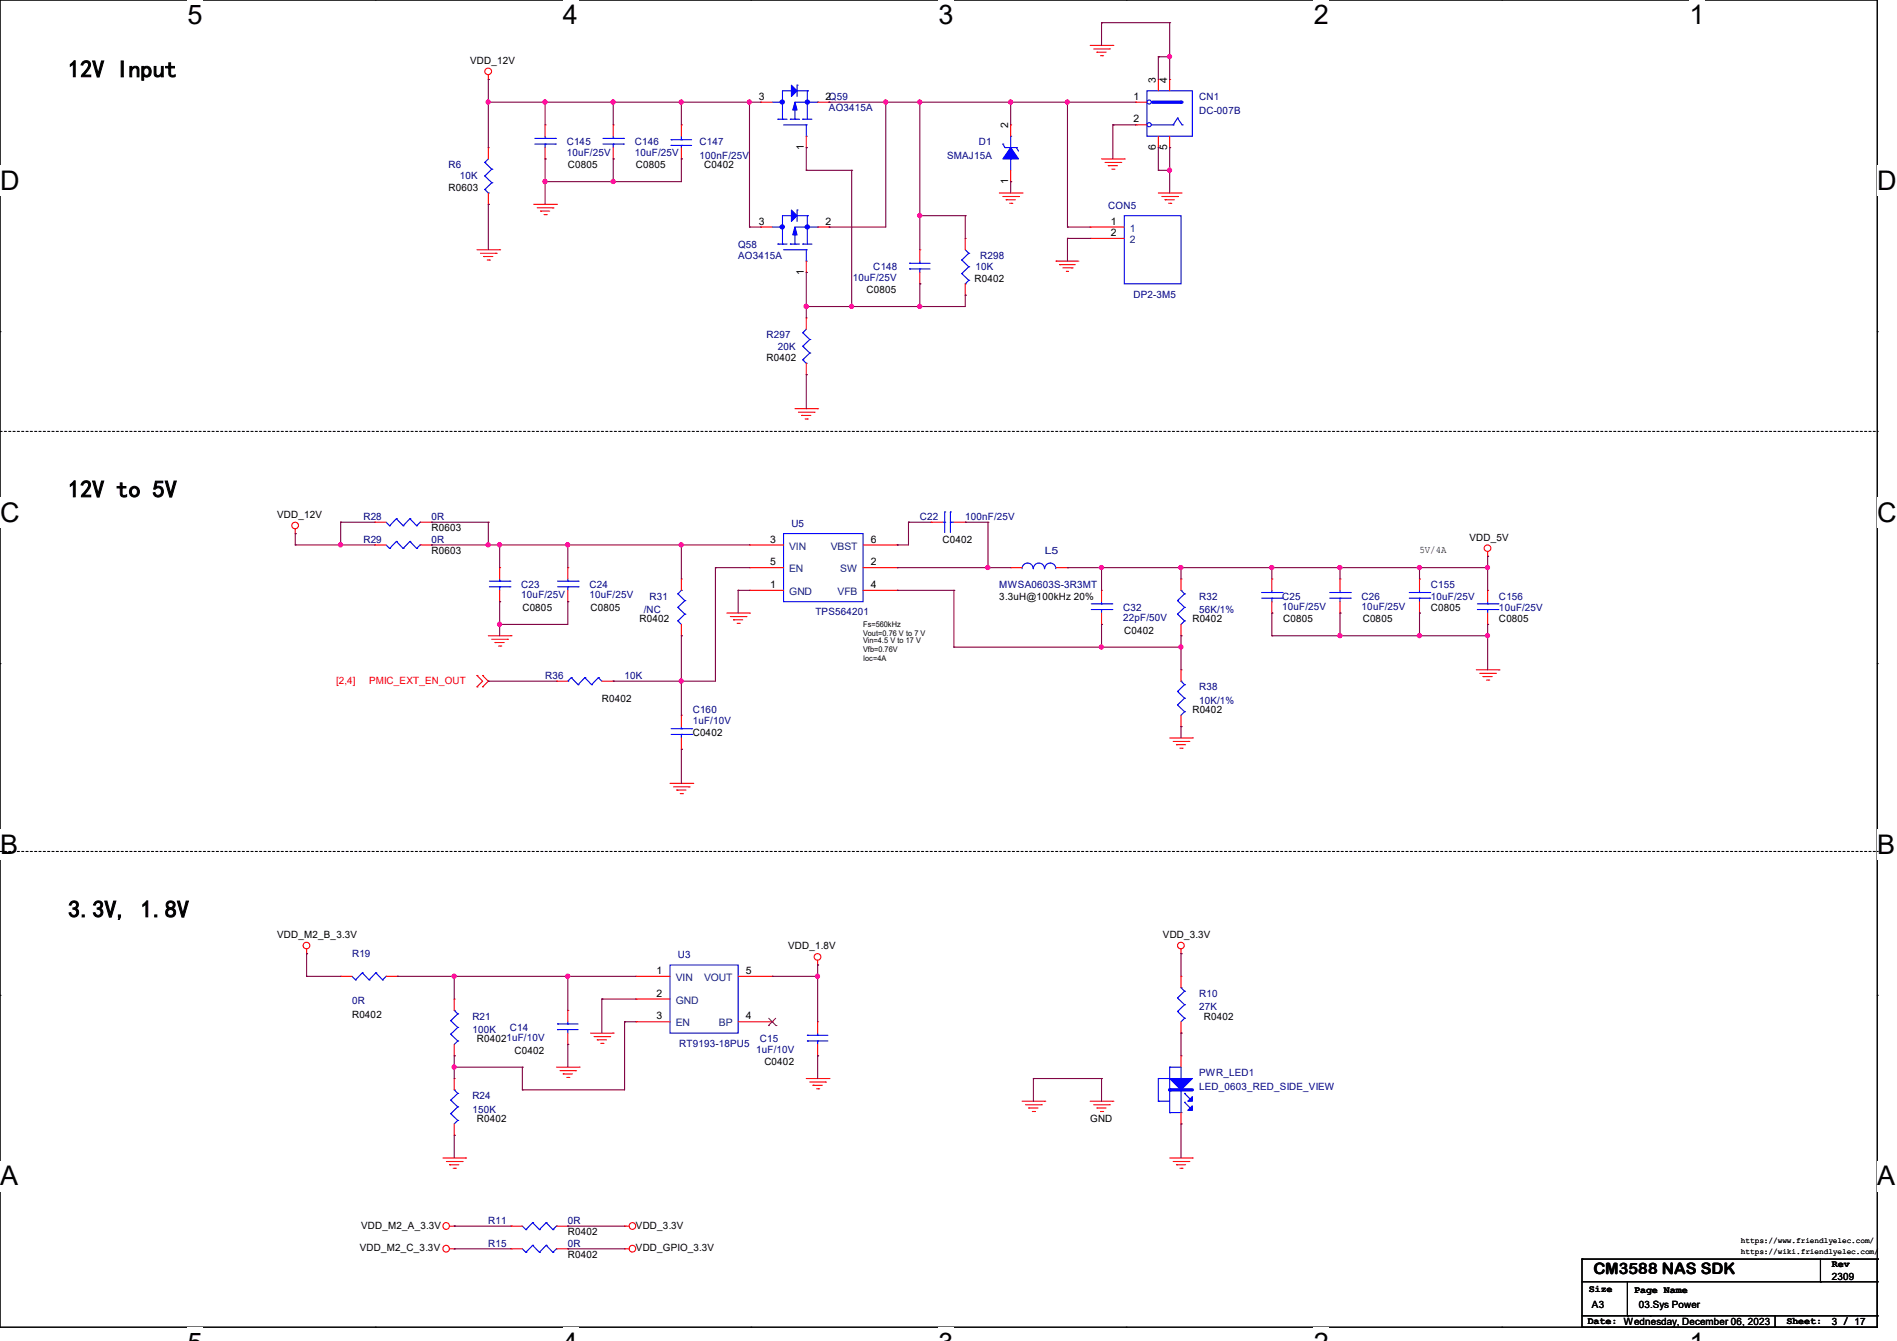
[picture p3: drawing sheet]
<svg xmlns="http://www.w3.org/2000/svg" width="297mm" height="210mm" viewBox="0 0 297 210" stroke-linecap="round" stroke-linejoin="round" font-family="sans-serif">
<path d="M0 0h293.9v207.9h-293.9z" fill="none" stroke="#000" stroke-width=".17"/>
<g fill="#fff">
<path d="M29.4 0h2.3v4.7h-2.3z"/>
<path d="M29.4 207.9h2.3v2.1h-2.3z"/>
</g>
<path d="M58.8 0h.1M58.8 207.9h.1" fill="none" stroke="#000" stroke-width=".17"/>
<g fill="#fff">
<path d="M88.1 0h2.4v4.7h-2.4z"/>
<path d="M88.1 207.9h2.4v2.1h-2.4z"/>
</g>
<path d="M117.6 0h.1M117.6 207.9h.1" fill="none" stroke="#000" stroke-width=".17"/>
<g fill="#fff">
<path d="M146.9 0h2.4v4.7h-2.4z"/>
<path d="M146.9 207.9h2.4v2.1h-2.4z"/>
</g>
<path d="M176.3 0h.1M176.3 207.9h.1" fill="none" stroke="#000" stroke-width=".17"/>
<g fill="#fff">
<path d="M205.7 0h2.4v4.7h-2.4z"/>
<path d="M205.7 207.9h2.4v2.1h-2.4z"/>
</g>
<path d="M235.1 0h.1M235.1 207.9h.1" fill="none" stroke="#000" stroke-width=".17"/>
<g fill="#fff">
<path d="M264.5 0h2.4v4.7h-2.4z"/>
<path d="M264.5 207.9h2.4v2.1h-2.4z"/>
<path d="M0 26h3v4.7h-3z"/>
<path d="M293.9 26h3.1v4.7h-3.1z"/>
<path d="M0 77.9h3v4.7h-3z"/>
<path d="M293.9 77.9h3.1v4.7h-3.1z"/>
</g>
<path d="M0 51.9h.1M293.9 51.9h.1" fill="none" stroke="#000" stroke-width=".17"/>
<g fill="#fff">
<path d="M0 129.9h2.8v4.7h-2.8z"/>
<path d="M293.9 129.9h2.9v4.7h-2.9z"/>
</g>
<path d="M0 103.9h.1M293.9 103.9h.1" fill="none" stroke="#000" stroke-width=".17"/>
<g fill="#fff">
<path d="M0 181.8h2.8v4.8h-2.8z"/>
<path d="M293.8 181.8h3v4.8h-3z"/>
</g>
<g fill="none" stroke="#000" stroke-width=".17">
<path d="M0 155.9h.1M293.9 155.9h.1M247.7 197.2h.1M247.7 197.2v10.7M247.7 197.2h46.2M285 197.2v3.5M293.9 197.2h.1M293.9 197.2v10.7h-46.2M247.7 207.9h.1M247.7 200.7h46.2M247.7 206.1h46.2M254.8 206.1h.1"/>
<path d="M254.8 200.7v5.4M258.4 206.1h.1M277.9 207.9h.1M277.9 206.1v1.8M285 200.7h.1M293.9 200.7h.1M293.9 206.1h.1"/>
</g>
<path d="M0 67.6h293.9M293.9 67.6h.1M0 133.3h293.9M293.9 133.3h.1" fill="none" stroke="#000" stroke-width=".17" stroke-dasharray=".3 .3"/>
<g fill="none" stroke="#f00" stroke-width=".17">
<path d="M76.5 12.4h.1M76.5 11.7v.7M85.3 19.6h.1M85.3 19.6v1.7M119.1 16h.1M119.1 16h1.8M128 16h1.8M129.8 16h.1M170.7 7.1h3.5M171.2 7.7h2.5M171.7 8.2h.1M171.7 8.2h1.5"/>
<path d="M172.3 8.7h.3M172.6 8.7h.1M173.7 7.7h.1M174.2 7.1h.1M74.7 39.1h3.5M75.2 39.7h2.5M77.7 39.7h.1M78.2 39.1h.1M83.6 32h3.5M84.1 32.6h2.5M84.6 33.1h.1M84.6 33.1h1.5"/>
<path d="M85.2 33.6h.3M85.3 24.9h.1M85.3 23.1v1.8M85.5 33.6h.1M86.6 32.6h.1M87.1 32h.1M126.2 23.1h.1M126.2 21.3v1.8M144 39.1h.1M144 39.1v1.8M156.5 30.2h3.5M157 30.8h2.5"/>
<path d="M157.5 31.3h.1M157.5 31.3h1.5M158.1 31.8h.3M158.4 31.8h.1M159.5 30.8h.1M160 30.2h.1M170.7 35.6h.1M170.7 37.3h.1M170.7 35.6h5.3M170.7 37.3h5.3M172.5 24.9h3.5M173 25.4h2.5"/>
<path d="M173.5 26h.1M173.5 26h1.5M174.1 26.5h.3M174.4 26.5h.1M175.5 25.4h.1M176 24.9h.1M181.4 30.2h3.5M181.9 30.8h2.5M182.4 31.3h.1M182.4 31.3h1.5M183 31.8h.3M183.3 31.8h.1"/>
<path d="M184.4 30.8h.1M184.9 30.2h.1M75.7 40.2h.1M75.7 40.2h1.5M76.3 40.7h.3M76.6 40.7h.1M144 44.4h.1M144 42.7v1.7M165.4 40.9h.1M165.4 40.9h3.5M165.9 41.4h.1M165.9 41.4h2.5"/>
<path d="M166.4 42h1.5M167 42.5h.1M167 42.5h.3M167.9 42h.1M124.5 64h3.5M125 64.6h2.5M125.5 65.1h.1M125.5 65.1h1.5M126.1 65.6h.3M126.4 65.6h.1M127.5 64.6h.1M128 64h.1"/>
<path d="M46.2 83.6h.1M46.2 82.8v.8M58.7 81.8h.1M58.7 85.3h.1M58.7 81.8h1.8M58.7 85.3h1.8M65.8 81.8h1.8M65.8 85.3h1.8M67.6 81.8h.1M67.6 85.3h.1M76.5 99.6h3.5M80 99.6h.1"/>
<path d="M106.7 99.6h.1M106.7 90.7h.1M106.7 90.7v1.8M106.7 97.8v1.8M113.8 96h3.5M114.3 96.6h2.5M114.9 97.1h.1M114.9 97.1h1.4M115.4 97.6h.3M115.7 97.6h.1M116.8 96.6h.1M117.3 96h.1"/>
<path d="M145.8 81.8h.1M145.8 81.8h1.8M149.4 81.8h1.7M151.1 81.8h.1M184.9 99.6h.1M184.9 90.7h.1M184.9 90.7v1.8M184.9 97.8v1.8M199.1 90.7h.1M199.1 96h.1M199.1 90.7v1.8M199.1 94.2v1.8"/>
<path d="M209.8 90.7h.1M209.8 96h.1M209.8 90.7v1.8M209.8 94.2v1.8M222.2 90.7h.1M222.2 96h.1M222.2 90.7v1.8M222.2 94.2v1.8M232.9 87.1h.1M232.9 92.5h.1M232.9 97.8h.1M232.9 86.4v.7"/>
<path d="M232.9 92.5v1.7M232.9 96v1.8M74.7 105.8h.1M74.7 107.6h.1M74.7 105.8l.9 .9-.9 .9M75.6 107.6h.1M75.6 105.8h.1M75.6 105.8l.9 .9-.9 .9M77 100.1h2.5M77.5 100.6h.1M77.5 100.6h1.5M78.1 101.2h.3"/>
<path d="M78.4 101.2h.1M79.5 100.1h.1M183.1 115.6h3.6M183.7 116.1h2.4M184.2 116.6h.1M184.2 116.6h1.4M184.7 117.2h.4M185.1 117.2h.1M186.1 116.1h.1M186.7 115.6h.1M231.1 104.9h3.6M231.7 105.5h2.4"/>
<path d="M232.2 106h.1M232.2 106h1.4M232.7 106.5h.4M233.1 106.5h.1M234.1 105.5h.1M234.7 104.9h.1M104.9 122.7h3.6M105.5 123.2h2.4M106 123.7h.1M106 123.7h1.4M106.5 124.3h.3M106.8 124.3h.1"/>
<path d="M107.9 123.2h.1M108.5 122.7h.1M48 149.4h.1M48 148.6v.8M88.9 158.2h.1M88.9 158.2v1.8M99.6 152.9h.1M99.6 156.5h.1M99.6 152.9h5.3M99.6 156.5h5.3M115.6 152.9h5.3M120.9 152.9h.1"/>
<path d="M128 151.1h.1M128 150.4v.7M184.9 149.4h.1M184.9 148.6v.8M71.1 177.8h.1M71.1 168.9h.1M71.1 168.9v1.8M71.1 176v1.8M87.1 167.1h3.6M87.7 167.7h2.4M88.2 168.2h.1M88.2 168.2h1.4"/>
<path d="M88.7 168.7h.4M88.9 163.6h.1M88.9 161.8v1.8M89.1 168.7h.1M90.1 167.7h.1M90.7 167.1h.1M92.5 161.8h3.5M93 162.3h2.5M93.5 162.9h.1M93.5 162.9h1.5M94.1 163.4h.3M94.4 163.4h.1"/>
<path d="M95.5 162.3h.1M96 161.8h.1M99.6 160h.1M99.6 160h5.3M115.6 160h5.3M120.9 160h.1M126.2 168.9h3.6M126.8 169.5h2.4M127.3 170h.1M127.3 170h1.4M127.8 170.5h.4M128.2 170.5h.1"/>
<path d="M129.2 169.5h.1M129.8 168.9h.1M160 172.5h3.6M160.6 173h2.4M161.1 173.5h.1M161.1 173.5h1.4M161.6 174.1h.4M162 174.1h.1M163 173h.1M163.6 172.5h.1M170.7 172.5h3.5M171.2 173h2.5"/>
<path d="M171.7 173.5h.1M171.7 173.5h1.5M172.3 174.1h.3M172.6 174.1h.1M173.7 173h.1M174.2 172.5h.1M69.3 181.4h3.6M69.9 181.9h2.4M70.4 182.4h.1M70.4 192h.7M70.4 182.4h1.4M70.4 195.6h.7"/>
<path d="M71 183h.3M71.1 192h.1M71.1 195.6h.1M71.3 183h.1M72.3 181.9h.1M72.9 181.4h.1M80 195.6h.1M80 195.6h1.8M87.1 195.6h1.8M88.9 195.6h.1M97.8 192h.1M97.8 195.6h.1"/>
<path d="M97.8 192h.7M97.8 195.6h.7M183.1 181.4h3.6M183.7 181.9h2.4M184.2 182.4h.1M184.2 182.4h1.4M184.7 183h.4M185.1 183h.1M186.1 181.9h.1M186.7 181.4h.1"/>
<circle cx="76.4" cy="11.2" r=".52"/>
<circle cx="46.2" cy="82.3" r=".52"/>
<circle cx="232.9" cy="85.9" r=".52"/>
<circle cx="48" cy="148.1" r=".52"/>
<circle cx="128" cy="149.9" r=".52"/>
<circle cx="184.9" cy="148.1" r=".52"/>
<circle cx="69.8" cy="195.6" r=".52"/>
<circle cx="69.8" cy="192" r=".52"/>
<circle cx="99" cy="195.6" r=".52"/>
<circle cx="99" cy="192" r=".52"/>
</g>
<g fill="none" stroke="#00f" stroke-width=".17">
<path d="M120.9 16h1.6M121.8 18.7h.1M121.8 18.7h1.4M122.5 18.7h.1M122.5 16h.1M122.7 19.6h3.5M123.7 18.7h.1M123.7 18.7h1.5M123.9 14.2h.1M123.9 14.2h-1.4v4.5M124.5 18.7h.1M124.5 16h3.5"/>
<path d="M124.5 16.9v1.8M124.8 13.3h.1M124.8 14.2h1.6M124.8 13.3v1.8M125.7 18.7h.1M125.7 18.7h1.4M126.2 19.6h.1M126.2 19.6v1.7M126.4 14.2h.1M126.4 14.2v4.5M128 16h.1M83.7 22.6h3.3"/>
<path d="M83.7 21.7h3.3M85.3 21.7h.1M85.3 22.6h.1M85.3 21.3v.4M85.3 22.6v.5M87 22.6h.1M87 21.7h.1M126.2 21.3h.1M176 33.8h8.9v10.6h-8.9zM142.4 42.1h.1M142.4 41.2h.1M142.4 42.1h3.2"/>
<path d="M142.4 41.2h3.2M144 41.2h.1M144 42.1h.1M144 40.9v.3M144 42.1v.6M60.5 81.8l.5 .5M60.5 85.3l.5 .6M61 82.3h.1M61 85.9h.1M62.1 81.2h.1M62.1 84.8h.1M62.1 81.2l-1.1 1.1"/>
<path d="M62.1 81.2l1 1.1M62.1 84.8l-1.1 1.1M62.1 84.8l1 1.1M63.1 82.3h.1M63.1 85.9h.1M64.2 81.2h.1M64.2 84.8h.1M64.2 81.2l-1.1 1.1M64.2 81.2l1 1.1M64.2 84.8l-1.1 1.1M64.2 84.8l1 1.1M65.2 82.3h.1"/>
<path d="M65.2 85.9h.1M65.8 81.8h.1M65.8 85.3h.1M65.8 81.8l-.6 .5M65.8 85.3l-.6 .6M106.1 97.2h.1M106.1 95.1h.1M106.1 93h.1M106.1 97.2l.6 .6M106.1 95.1l1.1 1.1M106.1 93l1.1 1.1M106.7 92.5h.1"/>
<path d="M106.7 92.5l-.6 .5M107.2 96.2h.1M107.2 94.1h.1M107.2 96.2l-1.1 1M107.2 94.1l-1.1 1M147.6 81.8h.3M147.9 81.8h.1M147.9 80.2h.1M147.9 80.2v3.2M148.8 80.2h.1M148.8 81.8h.1M148.8 81.8h.6"/>
<path d="M148.8 80.2v3.2M184.4 96.2h.1M184.4 94.1h.1M184.4 96.2l1.1 1M184.4 94.1l1.1 1M184.9 92.5h.1M184.9 92.5l.6 .5M185.5 97.2h.1M185.5 95.1h.1M185.5 93h.1M185.5 97.2l-.6 .6M185.5 95.1l-1.1 1.1"/>
<path d="M185.5 93l-1.1 1.1M197.5 93.7h3.2M197.5 92.8h3.2M199.1 92.8h.1M199.1 93.7h.1M199.1 92.5v.3M199.1 93.7v.5M200.7 93.7h.1M200.7 92.8h.1M208.2 93.7h3.2M208.2 92.8h3.2M209.8 92.8h.1"/>
<path d="M209.8 93.7h.1M209.8 92.5v.3M209.8 93.7v.5M211.4 93.7h.1M211.4 92.8h.1M220.6 93.7h3.3M220.6 92.8h3.3M222.2 92.8h.1M222.2 93.7h.1M222.2 92.5v.3M222.2 93.7v.5M223.9 93.7h.1"/>
<path d="M223.9 92.8h.1M231.3 95.5h3.2M231.3 94.6h3.2M232.9 94.6h.1M232.9 95.5h.1M232.9 94.2v.4M232.9 95.5v.5M234.5 95.5h.1M234.5 94.6h.1M104.9 151.1h10.7v10.7h-10.7zM70.6 174.4h.1M70.6 172.3h.1"/>
<path d="M70.6 174.4l1.1 1.1M70.6 172.3l1.1 1.1M71.1 170.7h.1M71.1 170.7l.6 .5M71.7 175.5h.1M71.7 173.4h.1M71.7 171.2h.1M71.7 175.5l-.6 .5M71.7 173.4l-1.1 1M71.7 171.2l-1.1 1.1M87.3 161.2h.1M87.3 160.4h.1"/>
<path d="M87.3 161.2h3.2M87.3 160.4h3.2M88.9 160.4h.1M88.9 161.2h.1M88.9 160v.4M88.9 161.2v.6M81.8 195.6l.5 .5M82.3 196.1h.1M83.4 195h.1M83.4 195l-1.1 1.1M83.4 195l1.1 1.1M84.5 196.1h.1"/>
<path d="M85.5 195h.1M85.5 195l-1 1.1M85.5 195l1.1 1.1M86.6 196.1h.1M87.1 195.6h.1M87.1 195.6l-.5 .5"/>
</g>
<path d="M120.4 159.5l1.1 1.1M121.5 159.5l-1.2 1.1M120.3 160.6h.1M121.5 160.6h.1" fill="none" stroke="#804000" stroke-width=".16"/>
<g fill="#00f" stroke="#00f" stroke-width=".17">
<path d="M123.9 13.3l.9 .9-.9 .9z"/>
<path d="M124.5 16l.3 1.2h-.7z"/>
<path d="M183.1 168.9h3.6l-1.8 1.8z"/>
<path d="M186.7 171.7v.8h-.7z"/>
<path d="M186.7 173.2v.7h-.7z"/>
<circle cx="122.5" cy="16" r=".33"/>
<circle cx="126.4" cy="16" r=".33"/>
</g>
<path d="M183.1 170.7h3.6" fill="none" stroke="#00f" stroke-width=".51"/>
<circle cx="183.1" cy="170.7" r=".25" fill="#00f"/>
<g fill="none" stroke="#00f" stroke-width=".17">
<path d="M94.4 22.6h3.2M94.4 21.7h3.2M96 21.7h.1M96 22.6h.1M96 21.3v.4M96 22.6v.5M97.6 22.6h.1M97.6 21.7h.1M105.1 21.9h.1M105.1 22.8h.1M105.1 21.9h3.2M105.1 22.8h3.2"/>
<path d="M106.7 22.8h.1M106.7 21.9h.1M106.7 21.3v.6M106.7 22.8v.3M120.9 35.6h1.6M121.8 38.2h.1M121.8 38.2h1.4M122.5 38.2h.1M122.5 35.6h.1M122.7 39.1h3.5M123.7 38.2h.1M123.7 38.2h1.5"/>
<path d="M123.9 33.8h.1M123.9 33.8h-1.4v4.4M124.5 38.2h.1M124.5 35.6h3.5M124.5 36.4v1.8M124.8 32.9h.1M124.8 33.8h1.6M124.8 32.9v1.8M125.7 38.2h.1M125.7 38.2h1.4M126.2 39.1h.1M126.2 39.1v1.8"/>
<path d="M126.4 33.8h.1M126.4 33.8v4.4M128 35.6h.1M151.1 39.1l.6 .6M151.7 39.7h.1M151.7 39.7l-1.1 1M157 22.6h.1M157 22.6l.4 .5M157.4 23.1h.1M157.4 23.1h1.7M158.2 24.9h.1M158.2 21.3h.1"/>
<path d="M158.2 21.3v1.8M158.2 24.9v1.8M159.1 23.1h.1M159.1 23.1l.4 .6M126.2 40.9h.1M150.6 40.7h.1M150.6 42.8h.1M150.6 40.7l1.1 1.1M150.6 42.8l1.1 1.1M151.1 44.4h.1M151.7 41.8h.1M151.7 43.9h.1"/>
<path d="M151.7 41.8l-1.1 1M151.7 43.9l-.6 .5M76.6 91.9h3.2M76.6 91h3.2M78.2 91h.1M78.2 91.9h.1M78.2 90.7v.3M78.2 91.9v.6M79.8 91.9h.1M79.8 91h.1M122.7 83.6h12.4v10.6h-12.4zM170.9 95.5h3.2"/>
<path d="M170.9 94.6h3.2M172.5 94.6h.1M172.5 95.5h.1M172.5 94.2v.4M172.5 95.5v.5M174.1 95.5h.1M174.1 94.6h.1M184.4 110.4h.1M184.4 108.3h.1M184.4 110.4l1.1 1.1M184.4 108.3l1.1 1M184.9 106.7h.1"/>
<path d="M184.9 106.7l.6 .5M185.5 111.5h.1M185.5 109.3h.1M185.5 107.2h.1M185.5 111.5l-.6 .5M185.5 109.3l-1.1 1.1M185.5 107.2l-1.1 1.1M184.4 158.4h.1M184.4 156.3h.1M184.4 158.4l1.1 1.1M184.4 156.3l1.1 1.1M184.9 154.7h.1"/>
<path d="M184.9 154.7l.6 .5M185.5 159.5h.1M185.5 157.4h.1M185.5 155.2h.1M185.5 159.5l-.6 .5M185.5 157.4l-1.1 1M185.5 155.2l-1.1 1.1M181.4 168.9h.1M181.4 172.5h.1M181.4 168.9h1.7M181.4 172.5h1.7M181.4 168.9v3.6"/>
<path d="M183.1 167.1h.1M183.1 174.2h.1M183.1 167.1h1.8v1.8M183.1 174.2h1.8M183.1 167.1v7.1M184.9 168.9h.1M184.9 174.2h.1M184.9 170.7v3.5M185.5 171.2h.1M185.5 172.6h.1M185.5 171.2l.9 .9M185.5 172.6l.9 .9"/>
<path d="M81.8 192l.5 .6M82.3 192.6h.1M83.4 191.5h.1M83.4 191.5l-1.1 1.1M83.4 191.5l1.1 1.1M84.5 192.6h.1M85.5 191.5h.1M85.5 191.5l-1 1.1M85.5 191.5l1.1 1.1M86.6 192.6h.1M87.1 192h.1M87.1 192l-.5 .6"/>
</g>
<g fill="none" stroke="#f00" stroke-width=".17">
<path d="M96 19.6h.1M96 19.6v1.7M106.7 19.6h.1M106.7 19.6v1.7M158.2 19.6h.1M158.2 19.6v1.7M96 24.9h.1M96 23.1v1.8M106.7 24.9h.1M106.7 23.1v1.8M119.1 35.6h.1M119.1 35.6h1.8"/>
<path d="M128 35.6h1.8M129.8 35.6h.1M151.1 37.3h.1M151.1 37.3v1.8M158.2 28.4h.1M158.2 26.7v1.7M126.2 42.7h.1M126.2 40.9v1.8M151.1 46.2h.1M151.1 44.4v1.8M78.2 88.9h.1M78.2 94.2h.1"/>
<path d="M78.2 88.9v1.8M78.2 92.5v1.7M117.3 92.5h.1M117.3 85.3h.1M117.3 88.9h.1M117.3 92.5h5.4M117.3 88.9h5.4M117.3 85.3h5.4M135.1 92.5h5.4M135.1 88.9h5.4M135.1 85.3h5.4M140.5 88.9h.1"/>
<path d="M140.5 92.5h.1M140.5 85.3h.1M172.5 92.5h.1M172.5 97.8h.1M172.5 92.5v1.7M172.5 96v1.8M184.9 113.8h.1M184.9 104.9h.1M184.9 104.9v1.8M184.9 112v1.8M184.9 152.9h.1M184.9 152.9v1.8"/>
<path d="M184.9 165.4h.1M184.9 176h.1M184.9 161.8h.1M184.9 160v1.8M184.9 165.4v1.7M184.9 174.2v1.8M80 192h.1M80 192h1.8M87.1 192h1.8M88.9 192h.1"/>
</g>
<g fill="#00f" stroke="#00f" stroke-width=".17">
<path d="M123.9 32.9l.9 .9-.9 .9z"/>
<path d="M124.5 35.6l.3 1.2h-.7z"/>
<path d="M158.2 23.1l1.3 1.8h-2.5z" fill-rule="evenodd"/>
<circle cx="122.5" cy="35.5" r=".33"/>
<circle cx="126.4" cy="35.5" r=".33"/>
</g>
<path d="M180.5 16h4.4" fill="none" stroke="#00f" stroke-width=".51"/>
<circle cx="184.9" cy="16" r=".25" fill="#00f"/>
<g fill="none" stroke="#00f" stroke-width=".17">
<path d="M179.6 14.2h7.1v7.1h-7.1zM180.3 19.6h3.4M183.7 19.6h.1M184.4 18.5h.1M184.4 18.5l-.7 1.1M184.4 18.5l.7 1.1M185.1 19.6h.1M75.9 25.4h.1M75.9 27.6h.1M75.9 29.7h.1M75.9 25.4l1.1 1.1M75.9 27.6l1.1 1"/>
<path d="M75.9 29.7l.6 .5M76.5 30.2h.1M76.5 24.9l-.6 .5M77 26.5h.1M77 28.6h.1M77 26.5l-1.1 1.1M77 28.6l-1.1 1.1M125.7 52.1h.1M125.7 54.2h.1M125.7 56.3h.1M125.7 52.1l1.1 1.1M125.7 54.2l1.1 1.1"/>
<path d="M125.7 56.3l.5 .6M126.2 56.9h.1M126.2 51.6l-.5 .5M126.8 53.2h.1M126.8 55.3h.1M126.8 53.2l-1.1 1M126.8 55.3l-1.1 1M87.3 91.9h3.2M87.3 91h3.2M88.9 91h.1M88.9 91.9h.1M88.9 90.7v.3"/>
<path d="M88.9 91.9v.6M90.5 91.9h.1M90.5 91h.1M160 89.1a.87 .87 0 0 1 .9-.9 .87 .87 0 0 1 .9 .9M161.8 89.1a.87 .87 0 0 1 .9-.9 .87 .87 0 0 1 .8 .9M163.6 89.1a.87 .87 0 0 1 .8-.9 .87 .87 0 0 1 .9 .9M88.9 106.7h.1M89.5 106.1h.1M89.5 106.1l1 1.1M89.5 106.1l-.6 .6M90.5 107.2h.1M91.6 106.1h.1"/>
<path d="M91.6 106.1l1 1.1M91.6 106.1l-1.1 1.1M92.6 107.2h.1M93.7 106.1h.1M93.7 106.1l.5 .6M93.7 106.1l-1.1 1.1M105.1 115h3.2M105.1 114.1h3.2M106.7 114.1h.1M106.7 115h.1M106.7 113.8v.3M106.7 115v.6"/>
<path d="M108.3 115h.1M108.3 114.1h.1M55.1 152.9l.6 .6M55.7 153.5h.1M56.7 152.4h.1M56.7 152.4l-1 1.1M56.7 152.4l1.1 1.1M57.8 153.5h.1M58.8 152.4h.1M58.8 152.4l-1 1.1M58.8 152.4l1.1 1.1M59.9 153.5h.1"/>
<path d="M60.5 152.9h.1M60.5 152.9l-.6 .6M70.6 159.9h.1M70.6 159.9l1.1 1M71.1 158.2h.1M71.1 158.2l.6 .6M71.7 158.8h.1M71.7 158.8l-1.1 1.1M70.6 162h.1M70.6 162l1.1 1M71.7 163h.1M71.7 160.9h.1"/>
<path d="M71.7 163l-.6 .6M71.7 160.9l-1.1 1.1M126.4 163h.1M126.4 162.1h.1M126.4 163h3.2M126.4 162.1h3.2M128 162.1h.1M128 163h.1M128 161.8v.3M128 163v.6"/>
<circle cx="179.9" cy="16" r=".33"/>
<circle cx="179.9" cy="19.5" r=".33"/>
</g>
<g fill="none" stroke="#f00" stroke-width=".17">
<path d="M177.8 19.6h.1M177.8 16h.1M177.8 19.6h1.8M177.8 16h1.8M181.4 12.4h.1M181.4 12.4v1.8M183.1 12.4h.1M183.1 12.4v1.8M76.5 23.1h.1M76.5 32h.1M76.5 23.1v1.8M76.5 30.2v1.8"/>
<path d="M181.4 23.1h.1M181.4 21.3v1.8M183.1 23.1h.1M183.1 21.3v1.8M126.2 49.8h.1M126.2 58.7h.1M126.2 49.8v1.8M126.2 56.9v1.8M88.9 88.9h.1M88.9 94.2h.1M88.9 88.9v1.8M88.9 92.5v1.7"/>
<path d="M158.2 88.9h.1M158.2 88.9h1.8M165.4 88.9h1.7M167.1 88.9h.1M87.1 106.7h.1M87.1 106.7h1.8M94.2 106.7h1.8M96 106.7h.1M106.7 112h.1M106.7 117.3h.1M106.7 112v1.8M106.7 115.6v1.7"/>
<path d="M53.3 152.9h.1M53.3 152.9h1.8M60.5 152.9h1.7M62.2 152.9h.1M71.1 156.5h.1M71.1 156.5v1.7M71.1 165.4h.1M71.1 163.6v1.8M128 160h.1M128 165.4h.1M128 160v1.8M128 163.6v1.8"/>
</g>
<g fill="none" stroke="#800040" stroke-width=".17">
<path d="M76.5 12.4h.1M76.5 16h.1M76.5 12.4v10.7M76.5 16h42.6M85.3 16h.1M85.3 16v3.6M96 16h.1M96 16v3.6M106.7 16h.1M106.7 16v3.6M117.3 16h.1M117.3 16v19.6"/>
<path d="M129.8 16h.1M129.8 16h48M138.7 16h.1M138.7 16v19.6h-8.9M144 16h.1M144 16v23.1M158.2 16h.1M158.2 16v3.6M167.1 16h.1M167.1 16v19.6M172.5 3.6h.1M172.5 3.6v3.5"/>
<path d="M172.5 3.6h10.6M174.2 19.6h.1M174.2 19.6h3.6M174.2 19.6v5.3M181.4 8.9h.1M181.4 8.9v3.5M181.4 8.9h1.7M183.1 3.6h.1M183.1 8.9h.1M183.1 3.6v8.8M76.5 32h.1M76.5 32v7.1"/>
<path d="M85.3 24.9h.1M85.3 28.4h.1M85.3 24.9v7.1M96 24.9h.1M96 28.4h.1M96 24.9v3.5M106.7 24.9h.1M106.7 24.9v3.5h-21.4M117.3 35.6h.1M117.3 35.6h1.8M126.2 26.7h.1M126.2 23.1h.1"/>
<path d="M126.2 26.7h7.1M126.2 23.1v3.6M129.8 35.6h.1M133.3 26.7h.1M133.3 26.7v21.3M144 33.8h.1M144 33.8h7.1M151.1 33.8h.1M151.1 33.8v3.5M158.2 28.4h.1M158.2 28.4v1.8M167.1 37.3h.1"/>
<path d="M167.1 35.6h.1M167.1 37.3h3.6M167.1 37.3v3.6M167.1 35.6h3.6M181.4 26.7h.1M181.4 23.1h.1M181.4 26.7h1.7M181.4 23.1v3.6M183.1 23.1h.1M183.1 26.7h.1M183.1 23.1v7.1M126.2 42.7h.1"/>
<path d="M126.2 58.7h.1M126.2 48h.1M126.2 42.7v7.1M126.2 58.7v5.3M133.3 48h.1M144 44.4h.1M144 48h.1M144 44.4v3.6M151.1 46.2h.1M151.1 46.2v1.8h-24.9M46.2 85.3h.1M46.2 83.6h.1"/>
<path d="M46.2 85.3h12.5M46.2 83.6v1.7M53.3 85.3h.1M53.3 81.8h.1M53.3 81.8h5.4M53.3 81.8v3.5M67.6 81.8h.1M67.6 85.3h.1M67.6 81.8h8.9M67.6 85.3h49.7M76.5 81.8h.1M76.5 85.3h.1"/>
<path d="M76.5 81.8v3.5M78.2 85.3h.1M78.2 94.2h.1M78.2 97.8h.1M78.2 85.3v3.6M78.2 94.2v5.4M88.9 85.3h.1M88.9 94.2h.1M88.9 85.3v3.6M88.9 94.2v3.6h-10.7M106.7 85.3h.1M106.7 99.6h.1"/>
<path d="M106.7 85.3v5.4M106.7 99.6v12.4M112 88.9h.1M112 88.9h5.3M112 88.9v17.8h-16M115.6 92.5h.1M115.6 92.5v3.5M115.6 92.5h1.7M140.5 88.9h.1M140.5 92.5h.1M140.5 85.3h.1M140.5 88.9h17.7"/>
<path d="M140.5 92.5h8.9M142.2 81.8h.1M142.2 81.8h3.6M142.2 81.8v3.5h-1.7M149.4 92.5h.1M149.4 92.5v8.8M151.1 81.8h.1M151.1 81.8h3.6M154.7 81.8h.1M154.7 88.9h.1M154.7 81.8v7.1M167.1 88.9h.1"/>
<path d="M167.1 88.9h65.8M172.5 88.9h.1M172.5 97.8h.1M172.5 88.9v3.6M172.5 97.8v3.5M184.9 88.9h.1M184.9 99.6h.1M184.9 88.9v1.8M184.9 99.6v5.3M199.1 88.9h.1M199.1 99.6h.1M199.1 96h.1"/>
<path d="M199.1 88.9v1.8M199.1 96v3.6M199.1 99.6h33.8M209.8 88.9h.1M209.8 96h.1M209.8 99.6h.1M209.8 88.9v1.8M209.8 96v3.6M222.2 96h.1M222.2 99.6h.1M222.2 88.9h.1M222.2 88.9v1.8"/>
<path d="M222.2 96v3.6M232.9 87.1h.1M232.9 99.6h.1M232.9 97.8h.1M232.9 88.9h.1M232.9 87.1v5.4M232.9 97.8v7.1M76.5 106.7h.1M76.5 106.7h10.6M96 106.7h.1M106.7 106.7h.1M106.7 117.3h.1"/>
<path d="M106.7 117.3v5.4M149.4 101.3h.1M149.4 101.3h35.5M172.5 101.3h.1M184.9 101.3h.1M184.9 113.8h.1M184.9 113.8v1.8M48 152.9h.1M48 149.4h.1M48 152.9h5.3M48 149.4v3.5M62.2 152.9h.1"/>
<path d="M62.2 152.9h37.4M71.1 152.9h.1M71.1 152.9v3.6M88.9 152.9h.1M88.9 152.9v5.3M94.2 156.5h.1M94.2 156.5v5.3M94.2 156.5h5.4M120.9 152.9h.1M120.9 152.9h7.1M128 151.1h.1M128 152.9h.1"/>
<path d="M128 151.1v8.9M184.9 149.4h.1M184.9 149.4v3.5M71.1 165.4h.1M71.1 167.1h.1M71.1 177.8h.1M71.1 165.4v3.5M71.1 177.8v3.6M71.1 167.1h10.7M81.8 167.1h.1M81.8 170.7h.1M81.8 167.1v3.6"/>
<path d="M88.9 163.6h.1M88.9 163.6v3.5M97.8 160h.1M97.8 160v10.7h-16M97.8 160h1.8M128 165.4h.1M128 165.4v3.5M161.8 168.9h.1M161.8 168.9v3.6M161.8 168.9h10.7M172.5 168.9h.1M172.5 168.9v3.6"/>
<path d="M184.9 176h.1M184.9 161.8h.1M184.9 161.8v3.6M184.9 176v5.4M71.1 192h.1M71.1 195.6h.1M71.1 192h8.9M71.1 195.6h8.9M88.9 192h.1M88.9 195.6h.1M88.9 192h8.9M88.9 195.6h8.9"/>
</g>
<g fill="#f0f" stroke="#f0f" stroke-width=".17">
<circle cx="183.1" cy="26.6" r=".32"/>
<circle cx="183.1" cy="8.9" r=".32"/>
<circle cx="76.4" cy="16" r=".32"/>
<circle cx="154.7" cy="88.9" r=".32"/>
<circle cx="106.7" cy="106.7" r=".32"/>
<circle cx="184.9" cy="88.9" r=".32"/>
<circle cx="172.4" cy="88.9" r=".32"/>
<circle cx="172.4" cy="101.3" r=".32"/>
<circle cx="184.9" cy="101.3" r=".32"/>
<circle cx="199.1" cy="88.9" r=".32"/>
<circle cx="232.9" cy="99.5" r=".32"/>
<circle cx="88.9" cy="152.9" r=".32"/>
<circle cx="71.1" cy="152.9" r=".32"/>
<circle cx="71.1" cy="167.1" r=".32"/>
<circle cx="128" cy="152.9" r=".32"/>
<circle cx="138.7" cy="16" r=".32"/>
<circle cx="117.3" cy="16" r=".32"/>
<circle cx="133.3" cy="48" r=".32"/>
<circle cx="126.2" cy="48" r=".32"/>
<circle cx="167.1" cy="16" r=".32"/>
<circle cx="96" cy="16" r=".32"/>
<circle cx="85.3" cy="16" r=".32"/>
<circle cx="85.3" cy="28.4" r=".32"/>
<circle cx="96" cy="28.4" r=".32"/>
<circle cx="106.7" cy="16" r=".32"/>
<circle cx="144" cy="48" r=".32"/>
<circle cx="158.2" cy="16" r=".32"/>
<circle cx="144" cy="16" r=".32"/>
<circle cx="144" cy="33.8" r=".32"/>
<circle cx="222.2" cy="88.9" r=".32"/>
<circle cx="209.8" cy="88.9" r=".32"/>
<circle cx="222.2" cy="99.5" r=".32"/>
<circle cx="209.8" cy="99.5" r=".32"/>
<circle cx="78.2" cy="85.3" r=".32"/>
<circle cx="78.2" cy="97.8" r=".32"/>
<circle cx="76.4" cy="85.3" r=".32"/>
<circle cx="53.3" cy="85.3" r=".32"/>
<circle cx="88.9" cy="85.3" r=".32"/>
<circle cx="106.7" cy="85.3" r=".32"/>
<circle cx="232.9" cy="88.9" r=".32"/>
</g>
<g font-size="4.2">
<text x="29.4" y="3.8">5</text>
<text x="88.1" y="3.8">4</text>
<text x="146.9" y="3.8">3</text>
<text x="205.7" y="3.8">2</text>
<text x="264.5" y="3.8">1</text>
<text x="0" y="29.8">D</text>
<text x="293.9" y="29.8">D</text>
<text x="0" y="81.7">C</text>
<text x="293.9" y="81.7">C</text>
<text x="0" y="133.7">B</text>
<text x="293.9" y="133.7">B</text>
<text x="0" y="185.6">A</text>
<text x="293.9" y="185.6">A</text>
</g>
<g font-size="3.7">
<text x="10.7" y="12.1">12V Input</text>
<text x="10.7" y="77.9">12V to 5V</text>
<text x="10.7" y="143.7">3.3V, 1.8V</text>
</g>
<text font-size="2.5" x="249.5" y="199.5">CM3588 NAS SDK</text>
<g font-size="1.6">
<text x="73.6" y="10">VDD_12V</text>
<text x="118.8" y="15.6">3</text>
<text x="129.2" y="15.6">2Q59</text>
<text x="177.5" y="15.6">1</text>
<text x="181" y="13" transform="rotate(-90 181 13)">3</text>
<text x="182.8" y="13" transform="rotate(-90 182.8 13)">4</text>
<text x="125.9" y="23.5" transform="rotate(-90 125.9 23.5)">1</text>
<text x="157.9" y="20.1" transform="rotate(-90 157.9 20.1)">2</text>
<text x="177.5" y="19.2">2</text>
<text x="181" y="23.5" transform="rotate(-90 181 23.5)">6</text>
<text x="182.8" y="23.5" transform="rotate(-90 182.8 23.5)">5</text>
<text x="70.2" y="29.9">R0603</text>
<text x="88.9" y="26.3">C0805</text>
<text x="99.6" y="26.3">C0805</text>
<text x="110.2" y="26.3">C0402</text>
<text x="157.9" y="28.8" transform="rotate(-90 157.9 28.8)">1</text>
<text x="118.8" y="35.2">3</text>
<text x="129.2" y="35.2">2</text>
<text x="173.9" y="35.2">1</text>
<text x="173.9" y="37">2</text>
<text x="125.9" y="43" transform="rotate(-90 125.9 43)">1</text>
<text x="135.7" y="45.9">C0805</text>
<text x="152.6" y="44.1">R0402</text>
<text x="120" y="56.6">R0402</text>
<text x="43.4" y="81.1">VDD_12V</text>
<text x="67.6" y="83.2">R0603</text>
<text x="67.6" y="86.8">R0603</text>
<text x="120.6" y="85">3</text>
<text x="120.6" y="88.5">5</text>
<text x="136.4" y="88.5">2</text>
<text x="136.4" y="85">6</text>
<text x="147.6" y="85">C0402</text>
<text x="222.2" y="86.6">5V/4A</text>
<text x="230.1" y="84.7">VDD_5V</text>
<text x="81.8" y="95.7">C0805</text>
<text x="92.5" y="95.7">C0805</text>
<text x="120.6" y="92.1">1</text>
<text x="136.4" y="92.1">4</text>
<text x="156.5" y="93.9">3.3uH@100kHz 20%</text>
<text x="224" y="95.7">C0805</text>
<text x="100.1" y="97.4">R0402</text>
<text x="176" y="99.2">C0402</text>
<text x="186.7" y="97.4">R0402</text>
<text x="200.9" y="97.4">C0805</text>
<text x="213.4" y="97.4">C0805</text>
<text x="234.7" y="97.4">C0805</text>
<text x="94.2" y="109.9">R0402</text>
<text x="186.7" y="111.7">R0402</text>
<text x="108.5" y="115.2">C0402</text>
<text x="43.4" y="146.9">VDD_M2_B_3.3V</text>
<text x="123.4" y="148.7">VDD_1.8V</text>
<text x="182.1" y="146.9">VDD_3.3V</text>
<text x="102.8" y="152.5">1</text>
<text x="116.8" y="152.5">5</text>
<text x="55.1" y="159.5">R0402</text>
<text x="102.8" y="156.1">2</text>
<text x="102.8" y="159.6">3</text>
<text x="116.8" y="159.6">4</text>
<text x="188.5" y="159.7">R0402</text>
<text x="74.7" y="163.2">R04021uF/10V</text>
<text x="80.6" y="165">C0402</text>
<text x="119.7" y="166.8">C0402</text>
<text x="74.7" y="175.7">R0402</text>
<text x="170.7" y="175.7">GND</text>
<text x="56.3" y="196">VDD_M2_C_3.3V</text>
<text x="56.6" y="192.4">VDD_M2_A_3.3V</text>
<text x="88.9" y="197">R0402</text>
<text x="88.9" y="193.5">R0402</text>
<text x="99.6" y="192.4">VDD_3.3V</text>
<text x="99.6" y="196">VDD_GPIO_3.3V</text>
<text x="248.8" y="202.4">Size</text>
<text x="255.9" y="202.5">Page Name</text>
<text x="286.8" y="200.4">2309</text>
<text x="286.8" y="198.5">Rev</text>
<text x="248.6" y="207.3">Date: Wednesday, December 06, 2023</text>
<text x="249.3" y="204.8">A3</text>
<text x="256.6" y="204.8">03.Sys Power</text>
<text x="279.7" y="207.3">Sheet:</text>
<text x="286.8" y="207.5">3 / 17</text>
</g>
<g font-size="1.6" fill="#000080">
<text x="129.8" y="17.4">AO3415A</text>
<text x="187.7" y="17.8">DC-007B</text>
<text x="187.7" y="15.7">CN1</text>
<text x="88.7" y="22.8">C145</text>
<text x="99.4" y="22.8">C146</text>
<text x="109.5" y="22.8">C147</text>
<text x="153.2" y="22.8">D1</text>
<text x="70.2" y="26.3">R6</text>
<text x="72" y="28.1">10K</text>
<text x="88.7" y="24.4">10uF/25V</text>
<text x="99.4" y="24.4">10uF/25V</text>
<text x="109.5" y="24.9">100nF/25V</text>
<text x="148.3" y="24.9">SMAJ15A</text>
<text x="173.5" y="32.7">CON5</text>
<text x="115.6" y="38.8">Q58</text>
<text x="115.6" y="40.6">AO3415A</text>
<text x="153.5" y="40.6">R298</text>
<text x="133.5" y="43.9">10uF/25V</text>
<text x="136.7" y="42.3">C148</text>
<text x="152.7" y="42.3">10K</text>
<text x="177.5" y="46.6">DP2-3M5</text>
<text x="120" y="53">R297</text>
<text x="121.8" y="54.8">20K</text>
<text x="56.9" y="81.4">R28</text>
<text x="67.6" y="81.4">0R</text>
<text x="123.9" y="82.5">U5</text>
<text x="144" y="81.4">C22</text>
<text x="151.1" y="81.4">100nF/25V</text>
<text x="56.9" y="85">R29</text>
<text x="67.6" y="85">0R</text>
<text x="163.6" y="86.8">L5</text>
<text x="81.6" y="92.1">C23</text>
<text x="81.6" y="93.7">10uF/25V</text>
<text x="92.3" y="92.1">C24</text>
<text x="92.3" y="93.7">10uF/25V</text>
<text x="101.7" y="93.9">R31</text>
<text x="156.5" y="92.1">MWSA0603S-3R3MT</text>
<text x="175.9" y="95.7">C32</text>
<text x="187.7" y="93.9">R32</text>
<text x="200.7" y="93.9">C25</text>
<text x="200.7" y="95.5">10uF/25V</text>
<text x="213.2" y="93.9">C26</text>
<text x="213.2" y="95.5">10uF/25V</text>
<text x="224" y="92.1">C155</text>
<text x="224" y="93.9">10uF/25V</text>
<text x="234.7" y="93.9">C156</text>
<text x="234.7" y="95.7">10uF/25V</text>
<text x="100.8" y="96">/NC</text>
<text x="127.7" y="96.4">TPS564201</text>
<text x="175.9" y="97.3">22pF/50V</text>
<text x="187.7" y="96">56K/1%</text>
<text x="85.3" y="106.3">R36</text>
<text x="97.8" y="106.3">10K</text>
<text x="108.5" y="111.7">C160</text>
<text x="108.5" y="113.5">1uF/10V</text>
<text x="187.7" y="108.1">R38</text>
<text x="187.7" y="110.2">10K/1%</text>
<text x="55.1" y="149.9">R19</text>
<text x="106.1" y="150.1">U3</text>
<text x="55.1" y="157.2">0R</text>
<text x="74" y="159.7">R21</text>
<text x="74" y="161.8">100K</text>
<text x="79.8" y="161.5">C14</text>
<text x="187.7" y="156.1">R10</text>
<text x="187.7" y="158.2">27K</text>
<text x="106.3" y="164">RT9193-18PU5</text>
<text x="118.4" y="164.8">1uF/10V</text>
<text x="119" y="163.2">C15</text>
<text x="74" y="172.1">R24</text>
<text x="187.7" y="168.6">PWR_LED1</text>
<text x="187.7" y="170.7">LED_0603_RED_SIDE_VIEW</text>
<text x="74" y="174.2">150K</text>
<text x="76.5" y="191.7">R11</text>
<text x="88.9" y="191.7">0R</text>
<text x="76.5" y="195.2">R15</text>
<text x="88.9" y="195.2">0R</text>
</g>
<g font-size="1.6" fill="#004080">
<text x="176.9" y="36.3">1</text>
<text x="176.9" y="38.1">2</text>
<text x="123.6" y="86.1">VIN</text>
<text x="123.6" y="89.6">EN</text>
<text x="130.1" y="86.1">VBST</text>
<text x="131.6" y="89.6">SW</text>
<text x="123.6" y="93.2">GND</text>
<text x="131.1" y="93.2">VFB</text>
<text x="105.8" y="153.6">VIN</text>
<text x="110.2" y="153.6">VOUT</text>
<text x="105.8" y="157.2">GND</text>
<text x="105.8" y="160.7">EN</text>
<text x="112.6" y="160.7">BP</text>
</g>
<g font-size="1.6" fill="#f00">
<text x="52.6" y="107.1">[2,4]</text>
<text x="57.8" y="107.1">PMIC_EXT_EN_OUT</text>
</g>
<g font-size="1.2">
<text x="135.1" y="98.2">Fs=560kHz</text>
<text x="135.1" y="100.7">Vin=4.5 V to 17 V</text>
<text x="135.1" y="99.7">Vout=0.76 V to 7 V</text>
<text x="135.1" y="102.1">Vfb=0.76V</text>
<text x="135.1" y="103.5">Ioc=4A</text>
<text x="272.6" y="196.4">https://wiki.friendlyelec.com/</text>
<text x="272.6" y="194.6">https://www.friendlyelec.com/</text>
</g>
</svg>
